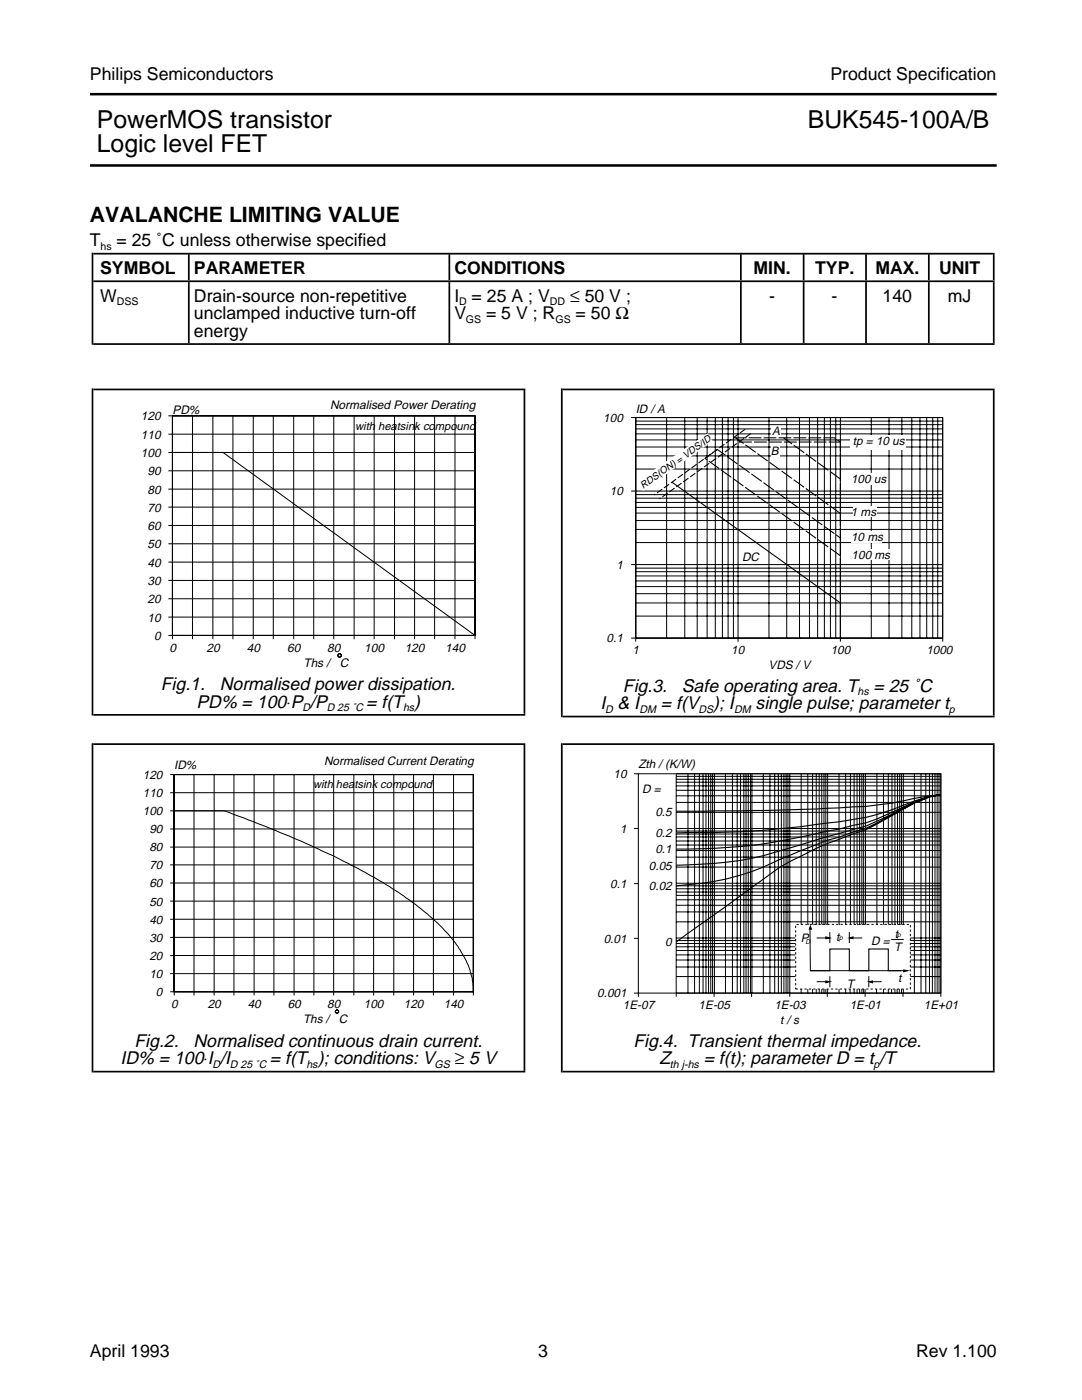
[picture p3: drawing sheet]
<svg xmlns="http://www.w3.org/2000/svg" width="216mm" height="279mm" viewBox="0 0 216 279" stroke-linecap="round" stroke-linejoin="round" font-family="sans-serif">
<g fill="none" stroke="#000" stroke-width=".2">
<path d="M33.6 83h61.2v44.6M33.6 86.6h61.2M33.6 90.3h61.2M33.6 94h61.2M33.6 97.6h61.2M34.4 83h60.4v43.8h-60.4zM34.4 90.3h10.1l50.3 36.5h-61.2M34.4 83v44.6M38.4 83v44.6M42.5 83v44.6M46.5 83v44.6M50.5 83v44.6"/>
<path d="M54.5 83v44.6M58.6 83v44.6M62.6 83v44.6M66.6 83v44.6M70.7 83v44.6M74.7 83v44.6M78.7 83v44.6M82.7 83v44.6M86.7 83v44.6M90.8 83v44.6M125.9 83.3h62.2v44.8M125.9 98h62.2"/>
<path d="M126.9 83.3h61.2v44h-61.2zM126.9 83.3v44.8M126.9 99.4h61.2M126.9 98.7h61.2M126.9 93.6h61.2M126.9 91h61.2M126.9 89.2h61.2M126.9 87.8h61.2M126.9 86.6h61.2M126.9 85.6h61.2M126.9 84.7h61.2M126.9 84h61.2"/>
<path d="M133 83.3v44M136.6 83.3v44M139.1 83.3v44M141.1 83.3v44M142.7 83.3v44M144.1 83.3v44M145.3 83.3v44M146.3 83.3v44M147.3 83.3v44.8M153.4 83.3v44M157 83.3v44M159.5 83.3v44"/>
<path d="M161.5 83.3v44M163.1 83.3v44M164.5 83.3v44M165.7 83.3v44M166.8 83.3v44M167.7 83.3v44.8M173.9 83.3v44M177.4 83.3v44M179.9 83.3v44M181.9 83.3v44M183.6 83.3v44M184.9 83.3v44"/>
<path d="M186.1 83.3v44M187.1 83.3v44M33.6 101.2h61.2M33.6 104.9h61.2M33.6 108.5h61.2M33.6 112.2h61.2M33.6 115.8h61.2M33.6 119.5h61.2M125.9 112.7h62.2M126.9 118.5h61.2M126.9 117.1h61.2M126.9 115.9h61.2"/>
<path d="M126.9 114.9h61.2M126.9 114.1h61.2M126.9 113.4h61.2M126.9 108.3h61.2M126.9 105.7h61.2M126.9 103.9h61.2M126.9 102.4h61.2M126.9 101.3h61.2M126.9 100.3h61.2M33.6 123.2h61.2M125.9 127.3h62.2M126.9 127.3h.1"/>
<path d="M126.9 123h61.2M126.9 120.3h61.2M133 127.3h.1M139.1 127.3h.1M141.1 127.3h.1M142.7 127.3h.1M144.1 127.3h.1M145.3 127.3h.1M146.3 127.3h.1M147.3 127.3h.1M153.4 127.3h.1M157 127.3h.1"/>
<path d="M159.5 127.3h.1M161.5 127.3h.1M163.1 127.3h.1M164.5 127.3h.1M165.7 127.3h.1M166.8 127.3h.1M167.7 127.3h.1M173.9 127.3h.1M177.4 127.3h.1M179.9 127.3h.1M181.9 127.3h.1M183.6 127.3h.1"/>
<path d="M184.9 127.3h.1M186.1 127.3h.1M187.1 127.3h.1"/>
<circle cx="67.8" cy="130.8" r=".34"/>
</g>
<path d="M146.4 87.4h20.1l1.2 .8v32.1M147.5 88.2h20.1M167.7 95.6l-11.4-8.2M167.7 102.5l-20.9-15.1M167.7 110.9l-27-19.4 2.5-1.8 24.5 17.7" fill="none" stroke="#000" stroke-width=".21" stroke-dasharray="2.6 .4" stroke-linecap="butt"/>
<path d="M134.1 96.2l33.6 24.1v7" fill="none" stroke="#000" stroke-width=".21"/>
<path d="M148.7 85.7l-18.2 13.1M149.8 86.5l-18.2 13.1" fill="none" stroke="#000" stroke-width=".21" stroke-dasharray="1.3 .4" stroke-linecap="butt"/>
<g fill="#fff">
<path d="M169.7 86.9h11v2.8h-11z" fill-rule="evenodd"/>
<path d="M169.9 94.4h6.8v2.3h-6.8z" fill-rule="evenodd"/>
<path d="M170.2 101.1h4.7v2.1h-4.7z" fill-rule="evenodd"/>
<path d="M169.9 106.2h6.2v2.2h-6.2z" fill-rule="evenodd"/>
<path d="M169.8 109.7h8v2.1h-8z" fill-rule="evenodd"/>
<path d="M153.8 85h2v2.2h-2z" fill-rule="evenodd"/>
<path d="M153.9 88.6h1.6v2.5h-1.6z" fill-rule="evenodd"/>
<path d="M170.4 80.1h18.1v2.7h-18.1z" fill-rule="evenodd"/>
<path d="M127.1 96.1l14.1-9.7 1 1.6-13.8 9.9-.6-.3h.2z" fill-rule="evenodd"/>
</g>
<g fill="none" stroke="#000" stroke-width=".2">
<path d="M136.6 127.3h.1M34 154.6h60.5v44.1M34 158.2h60.5M34.8 154.6h59.7v43.3h-59.7zM34.8 154.6v44.1M38.7 154.6v44.1M42.7 154.6v44.1M46.7 154.6v44.1M50.7 154.6v44.1M54.7 154.6v44.1M58.7 154.6v44.1M62.6 154.6v44.1"/>
<path d="M66.6 154.6v44.1M70.6 154.6v44.1M74.6 154.6v44.1M78.6 154.6v44.1M82.5 154.6v44.1M86.5 154.6v44.1M90.5 154.6v44.1M126.5 154.4h.9M127.4 154.4h60.3v43.8h-60.3zM134.9 154.5v44.4M134.9 154.4h52.8v44.5M134.9 158.8h52.8"/>
<path d="M134.9 157.7h52.8M134.9 156.8h52.8M134.9 156.1h52.8M134.9 155.5h52.8M134.9 154.9h52.8M137.3 154.4v43.8M138.6 154.4v43.8M139.5 154.4v43.8M140.3 154.4v43.8M140.9 154.4v43.8M141.4 154.4v43.8M141.8 154.4v43.8"/>
<path d="M142.2 154.4v43.8M142.6 154.4v43.8M144.8 154.4v43.8M146.2 154.4v43.8M147.1 154.4v43.8M147.8 154.4v43.8M148.4 154.4v43.8M148.9 154.4v43.8M149.3 154.4v43.8M149.7 154.4v43.8M150 154.4v43.8M152.3 154.4v43.8"/>
<path d="M153.6 154.4v43.8M154.6 154.4v43.8M155.3 154.4v43.8M155.9 154.4v43.8M156.4 154.4v43.8M156.9 154.4v43.8M157.2 154.4v43.8M157.6 154.4v44.5M159.9 154.5v30M161.2 154.5v30M162.1 154.5v30M162.9 154.5v30"/>
<path d="M163.5 154.5v30M164 154.5v30M164.4 154.5v30M164.8 154.5v30M165.1 154.5v30M167.4 154.5v30M168.7 154.5v30M169.7 154.5v30M170.4 154.5v30M171 154.5v30M171.5 154.5v30M172 154.5v30"/>
<path d="M172.3 154.5v30M172.7 154.5v30M175 154.5v30M176.3 154.5v30M177.2 154.5v30M178 154.5v30M178.6 154.5v30M179.1 154.5v30M179.5 154.5v30M179.9 154.5v30M180.3 154.5v30M182.5 154.4v43.8"/>
<path d="M183.8 154.4v43.8M184.7 154.4v43.8M185.5 154.4v43.8M186 154.4v43.8M186.6 154.4v43.8M187 154.4v43.8M187.4 154.4v43.8M34 161.8h60.5M34 165.4h60.5M34 169.1h60.5M34 172.6h60.5M34 176.2h60.5"/>
<path d="M34 179.8h60.5M34.8 161.8h9.9l2.9 1.1a177.6 177.6 0 0 1 29 13.3l.6 .4a52.2 52.2 0 0 1 13.6 11.5 17.8 17.8 0 0 1 3.5 7.3l.2 2.5h-60.5M126.5 165.3h.9M126.5 176.3h.9M134.9 165.3h52.8M134.9 179.6h52.8M134.9 178.7h52.8M134.9 178h52.8M134.9 177.4h52.8M134.9 176.8h52.8M134.9 176.3h52.8M134.9 173h52.8"/>
<path d="M134.9 171.1h52.8M134.9 169.7h52.8M134.9 168.6h52.8M134.9 167.8h52.8M134.9 167h52.8M134.9 166.4h52.8M134.9 165.9h52.8M134.9 162.1h52.8M134.9 160.1h52.8M34 183.5h60.5M34 187.1h60.5M34 190.7h60.5"/>
<path d="M34 194.3h60.5M126.5 198.2h.9v.7M126.5 187.3h.9M134.9 198.2h52.8M134.9 187.2h23.8M134.9 194.9h23.8M134.9 193h23.8M134.9 191.6h23.8M134.9 190.6h23.8M134.9 189.7h23.8M134.9 189h23.8M134.9 188.3h23.8"/>
<path d="M134.9 187.7h23.8M134.9 184h52.8M134.9 182h52.8M134.9 180.7h52.8M142.5 198.2v.7M146.5 198.3h.1M150 198.2v.7M159.9 184.5h.1M159.9 198.3h.1M159.9 197.4v.9M161.2 184.5h.1M161.2 198.3h.1"/>
<path d="M161.2 197.4v.9M161.6 185.4l.1 8.3h18.6M162.1 184.5h.1M162.1 198.3h.1M162.1 197.4v.9M162.9 184.5h.1M162.9 198.3h.1M162.9 197.4v.9M162.9 187.2h1.9M162.9 195.9h1.9M163.5 184.5h.1M163.5 198.3h.1"/>
<path d="M163.5 197.4v.9M164 184.5h.1M164 198.3h.1M164 197.4v.9M164.4 184.5h.1M164.4 198.3h.1M164.4 197.4v.9M164.8 184.5h.1M164.8 198.3h.1M164.8 197.4v.9M165.1 198.2v.7M165.1 184.5h.1"/>
<path d="M165.1 198.3h.1M165.1 197.4v.9M165.6 186v2.2M165.6 194.8v2.2M167.4 184.5h.1M167.4 198.3h.1M167.4 197.4v.9M168.7 184.5h.1M168.7 198.3h.1M168.7 197.4v.9M169.5 186v2.2M169.6 198.3h.1"/>
<path d="M169.6 197.4v.9M169.7 184.5h.1M170.2 187.2h1.8M170.4 184.5h.1M170.4 198.3h.1M170.4 197.4v.9M171 184.5h.1M171 198.3h.1M171 197.4v.9M171.5 184.5h.1M171.5 198.3h.1M171.5 197.4v.9"/>
<path d="M172 184.5h.1M172 198.3h.1M172 197.4v.9M172.3 184.5h.1M172.3 198.3h.1M172.3 197.4v.9M172.6 198.3h.1M172.6 197.4v1.5M172.7 184.5h.1M173.4 194.8v2.2M174.1 195.9h1.8M174.9 198.3h.1"/>
<path d="M174.9 197.4v.9M175 184.5h.1M176.3 184.5h.1M176.3 198.3h.1M176.3 197.4v.9M177.2 184.5h.1M177.2 198.3h.1M177.2 197.4v.9M177.8 187.5h2.5M177.9 198.3h.1M177.9 197.4v.9M178 184.5h.1"/>
<path d="M178.6 184.5h.1M178.6 198.3h.1M178.6 197.4v.9M179 198.3h.1M179 197.4v.9M179.1 184.5h.1M179.4 198.3h.1M179.4 197.4v.9M179.5 184.5h.1M179.9 184.5h.1M179.9 198.3h.1M179.9 197.4v.9"/>
<path d="M180.2 198.2v.7M180.3 184.5h.1M180.3 198.3h.1M180.3 197.4v.9M181.6 187.2h6.1M181.6 194.9h6.1M181.6 193h6.1M181.6 191.6h6.1M181.6 190.6h6.1M181.6 189.7h6.1M181.6 189h6.1M181.6 188.3h6.1"/>
<path d="M181.6 187.7h6.1"/>
<circle cx="67.2" cy="201.9" r=".34"/>
</g>
<path d="M134.9 161.9l20.4-.2 7.6-.2 7.5-.5a64.1 64.1 0 0 0 12.1-1.7l5.2-.7a35.8 35.8 0 0 0-9.7 3 45.2 45.2 0 0 1-10.7 2.4 214.6 214.6 0 0 1-32.4 2.2M134.9 169.5a111.9 111.9 0 0 0 30.2-3.6l2.2-.4 3.1-.8a32.9 32.9 0 0 0 9.8-3.6l2.3-1 3-1.1 2.2-.4-2.2 .4-3 1.1-4.5 2.4-5.3 2.4-7.6 2.1-5.2 1.6a81.6 81.6 0 0 1-12.1 3.1l-5.3 .6-7.6 .4M134.9 176.8a49.7 49.7 0 0 0 20.4-5.1l9.8-4 2.2-.6 3.1-1.1 2.3-.7 9.8-5.1 3-1.2 2.2-.4-2.2 .4-3 1.3-9.8 5.3-7.6 2.8-7.5 3.5-2.3 1.4-20.4 14.7M161.7 193.7h3.9v-4.3h3.9v4.3h3.9v-4.3h3.8v4.3h2.6" fill="none" stroke="#000" stroke-width=".22"/>
<path d="M158.8 184.5h22.8v12.9h-22.8z" fill="none" stroke="#000" stroke-width=".2" stroke-dasharray=".4" stroke-linecap="butt"/>
<path d="M161.7 184.8l.2 .6h-.4zM164.8 187l.8 .2-.8 .1zM164.8 195.8l.8 .1-.8 .2zM169.5 187.2l.7-.2v.3zM173.4 195.9l.7-.1v.3zM180.3 193.6l.8 .1-.8 .2z" fill="#000" stroke="#000" stroke-width=".2"/>
<path d="M170.4 151h17.8v3.1h-17.8z" fill-rule="evenodd" fill="#fff"/>
<path d="M18.6 56.1h179.9M18.6 50.6h179.9M18.6 77.7h86.2M18.6 68.7h179.9M112.3 77.7h86.2M18.6 148.5h86.2M18.6 142.7h86.2M112.3 148.5h86.2M112.3 143h86.2M18.6 213.9h86.2M112.3 213.9h86.2" fill="none" stroke="#000" stroke-width=".34"/>
<path d="M104.5 181.2h.3M198.1 181.2h.4" fill="none" stroke="#000" stroke-width="65" stroke-linecap="butt"/>
<path d="M18.3 181.2h.3M111.9 181.2h.4" fill="none" stroke="#000" stroke-width="65.7" stroke-linecap="butt"/>
<path d="M198.1 110.3h.4" fill="none" stroke="#000" stroke-width="64.9" stroke-linecap="butt"/>
<path d="M111.9 110.3h.4" fill="none" stroke="#000" stroke-width="65.6" stroke-linecap="butt"/>
<path d="M104.5 110.2h.3" fill="none" stroke="#000" stroke-width="64.6" stroke-linecap="butt"/>
<path d="M18.3 110.2h.3" fill="none" stroke="#000" stroke-width="65.3" stroke-linecap="butt"/>
<path d="M37.5 62.4h.3M89.5 62.4h.3M147.7 62.4h.3M160.2 62.4h.3M172.6 62.4h.4M185.2 62.4h.3M198.1 62.4h.4" fill="none" stroke="#000" stroke-width="12.2" stroke-linecap="butt"/>
<path d="M37.5 53.3h.3M89.5 53.3h.3M147.7 53.3h.3M160.2 53.3h.3M172.6 53.3h.4M185.2 53.3h.3M198.1 53.3h.4" fill="none" stroke="#000" stroke-width="5.2" stroke-linecap="butt"/>
<path d="M18.3 59.6h.3" fill="none" stroke="#000" stroke-width="18.4" stroke-linecap="butt"/>
<path d="M17.9 18.8h181M17.9 33h181" fill="none" stroke="#000" stroke-width=".51"/>
<g font-size="4.9">
<text x="19.3" y="25.5">PowerMOS transistor</text>
<text x="161.2" y="25.5">BUK545-100A/B</text>
<text x="19.3" y="30.4">Logic level FET</text>
</g>
<text font-size="4.2" x="17.9" y="44.4">AVALANCHE LIMITING VALUE</text>
<g font-size="3.6">
<text x="32.1" y="137.7">Fig.1.</text>
<text x="43.9" y="137.7">Normalised power dissipation.</text>
<text x="39.2" y="141.2">PD% = 100⋅P /P</text>
<text x="73.1" y="141.2">= f(T )</text>
<text x="119.8" y="141.6">I &amp; I</text>
<text x="124.3" y="138.1">Fig.3.</text>
<text x="131.9" y="141.6">= f(V</text>
<text x="136.1" y="138.1">Safe operating area. T</text>
<text x="142.3" y="141.6">); I</text>
<text x="150.8" y="141.6">single pulse; parameter t</text>
<text x="174.3" y="138.1">= 25 ˚C</text>
<text x="26.8" y="209">Fig.2.</text>
<text x="38.6" y="209">Normalised continuous drain current.</text>
<text x="126.4" y="209">Fig.4. Transient thermal impedance.</text>
<text x="24" y="212.4">ID% = 100⋅I /I</text>
<text x="53.8" y="212.4">= f(T ); conditions: V</text>
<text x="131.6" y="212.4">Z</text>
<text x="140.4" y="212.4">= f(t); parameter D = t /T</text>
</g>
<g font-size="3.5">
<text x="17.9" y="16">Philips Semiconductors</text>
<text x="165.7" y="16">Product Specification</text>
<text x="17.9" y="49.2">T</text>
<text x="23.2" y="49.2">= 25 ˚C unless otherwise specified</text>
<text x="20" y="54.7">SYMBOL</text>
<text x="38.7" y="54.7">PARAMETER</text>
<text x="90.7" y="54.7">CONDITIONS</text>
<text x="150.4" y="54.7">MIN.</text>
<text x="162.6" y="54.7">TYP.</text>
<text x="174.7" y="54.7">MAX.</text>
<text x="187.4" y="54.7">UNIT</text>
<text x="20" y="60.2">W</text>
<text x="38.7" y="63.7">unclamped inductive turn-off</text>
<text x="38.7" y="60.2">Drain-source non-repetitive</text>
<text x="90.7" y="60.2">I = 25 A ; V</text>
<text x="90.7" y="63.7">V</text>
<text x="97" y="63.7">= 5 V ; R</text>
<text x="113.8" y="60.2">≤ 50 V ;</text>
<text x="114.9" y="63.7">= 50 Ω</text>
<text x="153.5" y="60.2">-</text>
<text x="165.9" y="60.2">-</text>
<text x="176.1" y="60.2">140</text>
<text x="189.1" y="60.2">mJ</text>
<text x="38.7" y="67.2">energy</text>
<text x="90.7" y="212.4">≥ 5 V</text>
<text x="17.9" y="270.8">April 1993</text>
<text x="107.4" y="270.8">3</text>
<text x="182.8" y="270.8">Rev 1.100</text>
</g>
<g font-size="2.4">
<text x="28.1" y="83.9">120</text>
<text x="34.4" y="82.6">PD%</text>
<text x="65.9" y="81.7">Normalised Power Derating</text>
<text x="126.9" y="82.4">ID / A</text>
<text x="28.1" y="87.5">110</text>
<text x="120.4" y="84.2">100</text>
<text x="154.1" y="86.8">A</text>
<text x="170.2" y="88.9">tp = 10 us</text>
<text x="28.1" y="91.2">100</text>
<text x="29.4" y="94.8">90</text>
<text x="153.8" y="90.9">B</text>
<text x="29.4" y="98.5">80</text>
<text x="121.7" y="98.9">10</text>
<text x="169.8" y="96.3">100 us</text>
<text x="29.4" y="102.1">70</text>
<text x="29.4" y="105.7">60</text>
<text x="169.8" y="103">1 ms</text>
<text x="169.8" y="107.9">10 ms</text>
<text x="29.4" y="109.4">50</text>
<text x="29.4" y="113.1">40</text>
<text x="123" y="113.5">1</text>
<text x="148.1" y="112.1">DC</text>
<text x="169.9" y="111.6">100 ms</text>
<text x="29.4" y="116.7">30</text>
<text x="29.4" y="120.4">20</text>
<text x="29.4" y="124">10</text>
<text x="30.7" y="127.7">0</text>
<text x="33.8" y="130.2">0</text>
<text x="41.2" y="130.2">20</text>
<text x="49.3" y="130.2">40</text>
<text x="57.3" y="130.2">60</text>
<text x="65.3" y="130.2">80</text>
<text x="72.7" y="130.2">100</text>
<text x="80.8" y="130.2">120</text>
<text x="88.8" y="130.2">140</text>
<text x="121" y="128.2">0.1</text>
<text x="126.2" y="130.5">1</text>
<text x="145.9" y="130.5">10</text>
<text x="165.8" y="130.5">100</text>
<text x="184.8" y="130.5">1000</text>
<text x="60.5" y="133.1">Ths /</text>
<text x="67.8" y="133.1">C</text>
<text x="153.4" y="133.4">VDS / V</text>
<text x="28.5" y="155.5">120</text>
<text x="34.8" y="153.5">ID%</text>
<text x="64.7" y="152.7">Normalised Current Derating</text>
<text x="122.4" y="155.3">10</text>
<text x="127.4" y="153.3">Zth / (K/W)</text>
<text x="28.5" y="159.1">110</text>
<text x="128.1" y="158.3">D =</text>
<text x="28.5" y="162.7">100</text>
<text x="29.8" y="166.2">90</text>
<text x="123.7" y="166.2">1</text>
<text x="130.8" y="162.8">0.5</text>
<text x="130.8" y="167.1">0.2</text>
<text x="29.8" y="169.9">80</text>
<text x="29.8" y="173.5">70</text>
<text x="129.5" y="173.6">0.05</text>
<text x="130.8" y="170.3">0.1</text>
<text x="29.8" y="177.1">60</text>
<text x="121.8" y="177.2">0.1</text>
<text x="129.5" y="177.6">0.02</text>
<text x="29.8" y="180.7">50</text>
<text x="29.8" y="184.3">40</text>
<text x="29.8" y="187.9">30</text>
<text x="29.8" y="191.6">20</text>
<text x="120.5" y="188.1">0.01</text>
<text x="132.7" y="188.9">0</text>
<text x="159.8" y="188.1">P</text>
<text x="166.8" y="187.8">t</text>
<text x="173.8" y="188.5">D =</text>
<text x="178.4" y="189.7">T</text>
<text x="178.6" y="187.3">t</text>
<text x="29.8" y="195.2">10</text>
<text x="169" y="197.2">T</text>
<text x="179.2" y="196.1">t</text>
<text x="31.1" y="198.8">0</text>
<text x="34.2" y="201.3">0</text>
<text x="41.5" y="201.3">20</text>
<text x="49.4" y="201.3">40</text>
<text x="57.4" y="201.3">60</text>
<text x="65.3" y="201.3">80</text>
<text x="72.6" y="201.3">100</text>
<text x="80.6" y="201.3">120</text>
<text x="88.6" y="201.3">140</text>
<text x="119.2" y="199.1">0.001</text>
<text x="124.3" y="201.4">1E-07</text>
<text x="139.4" y="201.4">1E-05</text>
<text x="154.5" y="201.4">1E-03</text>
<text x="169.5" y="201.4">1E-01</text>
<text x="184.4" y="201.4">1E+01</text>
<text x="60.5" y="204.1">Ths /</text>
<text x="67.6" y="204.1">C</text>
<text x="155.7" y="204.3">t / s</text>
</g>
<g font-size="2.3">
<text x="70.9" y="85.8">with heatsink compound</text>
<text x="62.5" y="157.3">with heatsink compound</text>
</g>
<g font-size="2.2">
<text x="60.4" y="141.9">D</text>
<text x="65.2" y="141.9">D 25 ˚C</text>
<text x="80.4" y="141.9">hs</text>
<text x="120.7" y="142.3">D</text>
<text x="127.6" y="142.3">DM</text>
<text x="139.4" y="142.3">DS</text>
<text x="146.5" y="142.3">DM</text>
<text x="171.1" y="138.8">hs</text>
<text x="189.3" y="142.3">p</text>
<text x="42.4" y="213.2">D</text>
<text x="45.9" y="213.2">D 25 ˚C</text>
<text x="61.1" y="213.2">hs</text>
<text x="86.7" y="213.2">GS</text>
<text x="133.7" y="213.2">th j-hs</text>
<text x="174.3" y="213.2">p</text>
</g>
<g font-size="2.1">
<text x="20.1" y="49.9">hs</text>
<text x="23.3" y="60.9">DSS</text>
<text x="91.6" y="60.9">D</text>
<text x="93" y="64.4">GS</text>
<text x="109.7" y="60.9">DD</text>
<text x="110.8" y="64.4">GS</text>
</g>
<text font-size="2" x="128.3" y="97.5" transform="rotate(-35 128.3 97.5)">RDS(ON) = VDS/ID</text>
<g font-size="1.3">
<text x="160.7" y="188.4">D</text>
<text x="167.4" y="187.7">p</text>
<text x="179" y="187.1">p</text>
</g>
</svg>
